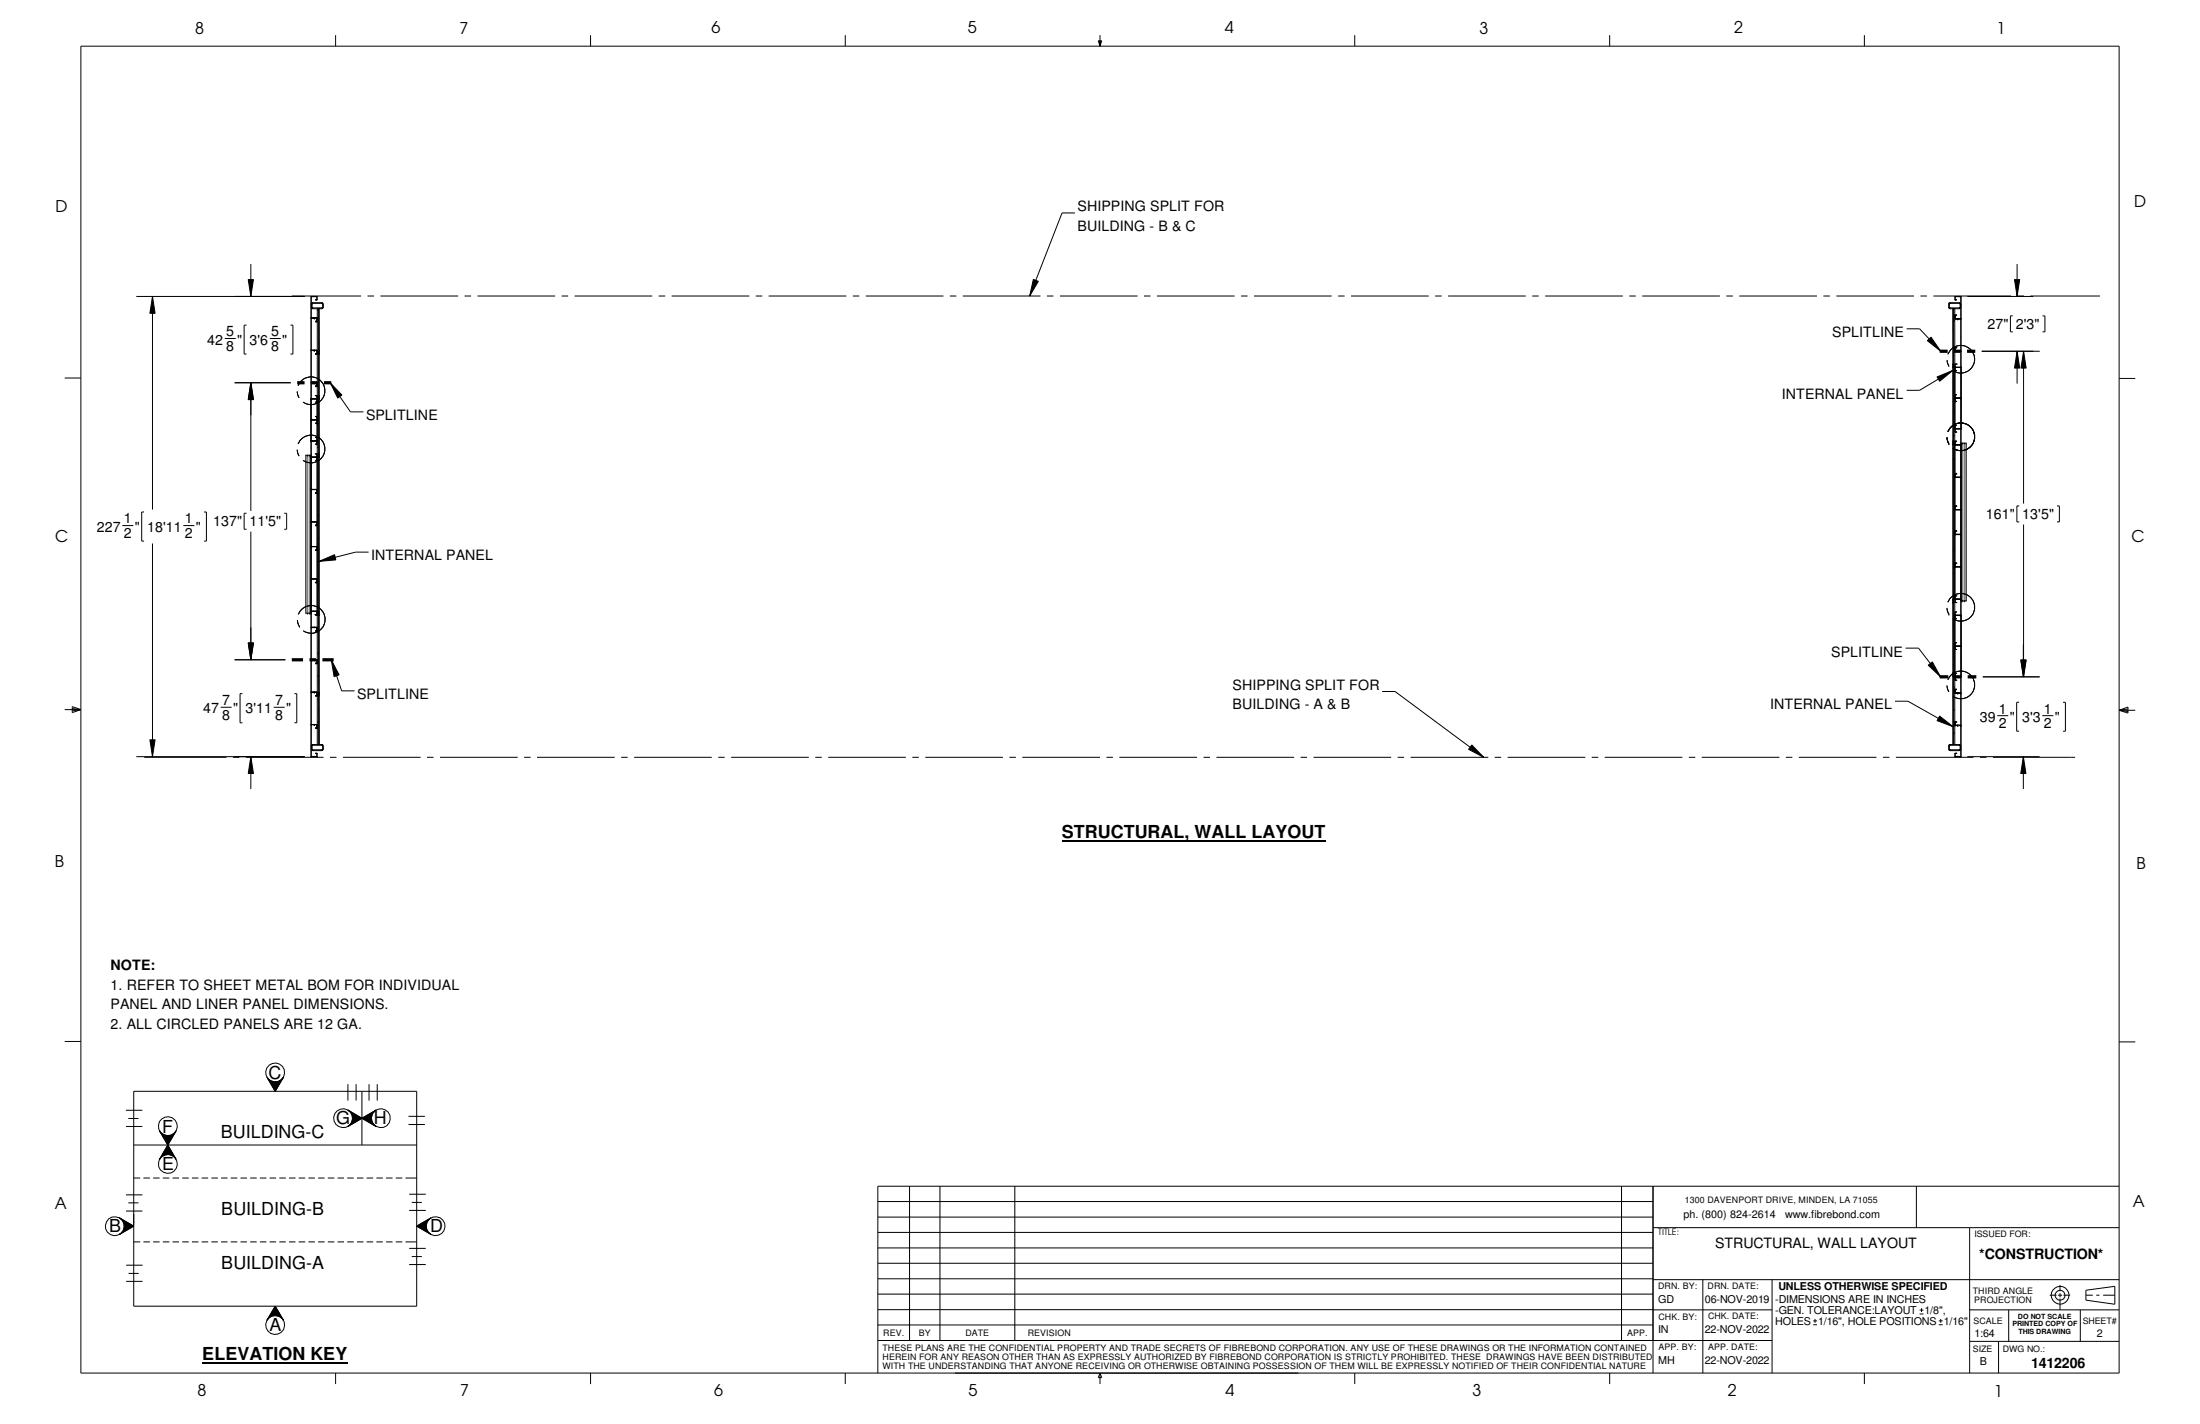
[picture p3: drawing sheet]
<svg xmlns="http://www.w3.org/2000/svg" width="432mm" height="279mm" viewBox="0 0 432 279" stroke-linecap="round" stroke-linejoin="round" font-family="sans-serif">
<g fill="none" stroke="#000" stroke-width=".2">
<path d="M15.9 9.1h400v260.3h-400zM65.9 6.9v2.2M115.9 6.9v2.2M165.9 6.9v2.2M215.6 8h.6l-.3 1.1zM215.7 8l.2 1.1M215.9 6.9v2.2M216 8l-.1 1.1M265.9 6.9v2.2M315.9 6.9v2.2M365.9 6.9v2.2M26.8 58.2h33"/>
<path d="M29.9 58.2l.5 3.3h-1zM29.9 58.2v41.8M48.7 54.9h1l-.5 3.3zM49.2 51.8v6.4M57.3 58.1h13.6M61.1 59.7l.1-.3h2.1l.2 .3-.1 .7-.2 .2h-1.8l-.3-.3M61.9 58.8h.3M62.2 58.8v-.6h-1.1v4.2h1.2h-1.2M62.2 58.8v-.6h-1.2l.1 4.2M63.5 59.8l-.2 .1M72.1 58.1h1.3M74.7 58.1h15.2"/>
<path d="M91.2 58.1h1.3M93.7 58.1h15.3M110.2 58.1h1.3M112.8 58.1h15.2M129.3 58.1h1.3M131.8 58.1h15.3M148.3 58.1h1.3M150.9 58.1h15.2M167.4 58.1h1.3M169.9 58.1h15.3M186.4 58.1h1.3M189 58.1h15.2"/>
<path d="M202.8 54.8l1 .4-1.7 2.9zM205.5 58.1h1.3M208 58.1h15.3M211 41.8h-2.6l-6.3 16.3M224.5 58.1h1.3M227.1 58.1h15.2M243.6 58.1h1.3M246.1 58.1h15.3M262.6 58.1h1.3M265.2 58.1h15.2M281.7 58.1h1.3M284.2 58.1h15.3"/>
<path d="M300.7 58.1h1.3M303.3 58.1h15.2M319.8 58.1h1.3M322.3 58.1h15.3M338.8 58.1h1.3M341.4 58.1h15.2M357.9 58.1h1.3M360.4 58.1h15.3M376.9 58.1h1.3M379.5 58.1h15.2M382.6 59.6l2-.1 .1 .8-.1 .1h-1.9zM383.8 58.8v-.6h1.1v4.3h-1.1v-.6"/>
<path d="M383.8 58.8v-.6h1.1v4.4M383.8 58.8h.2M384.9 59.7l-.2-.3h-2.1l-.1 .1v.9l.1 .1 2 .1 .3-.3M386.1 58.2h13M395.4 54.9h1l-.5 3.3zM395.9 51.8v6.4M396 58.1h1.3M398.5 58.1h13.7M12.7 74.2h3.2M44.1 66.4h2.2M46.1 75.1h11M48.4 63.8h-.5v5.7h.5"/>
<path d="M49.2 75.1l.5 3.3h-1zM49.2 75.1v25.1M53 66.4h2.1M57 63.8h.5v5.7h-.5M58.3 76.8l.4 1.2M58.5 75.6a2.7 2.7 0 0 1 1.8-1.5l.4-.1h.9l1.2 .6 .5 .5 .3 .7 .1 1.3a2.78 2.78 0 0 1-1.2 1.9l-.9 .3-.9 .1-1.2-.5M61 78.3l.1 4M61 78.3l.1 44.8M61 66.7h.1M61 62.2h.1M61.1 68.7v6.4h1.2h-1.2M61.1 68.7v6.4"/>
<path d="M61.1 62.4v6.3h1.2h-1.2M61.1 62.4v6.3M61.1 75.1v3.1h1.1v-.6M61.1 75.6l-.1 .1M61.1 75.1v3.2M61.6 75.1h.1M61.6 62.4h.1M61.6 68.7h.1M61.7 62.4h.1M61.7 75.1h.1M61.7 68.7h.1M61.9 75.7h.1"/>
<path d="M61.9 78.9h.3M61.9 69.4h.3M61.9 63h.3M61.9 75.7h.3M62 63.1h.3zM62 75.8h.3zM62 69.5l.3-.1zM62.2 78.3v.6M62.2 68.7v.7zM62.2 62.4v.6zM62.2 75.1h.1M62.2 75.1v.6"/>
<path d="M62.2 75.7h.1M62.2 77.6h-.3h.3v.7M62.2 77.6h.1M62.3 60.6v17.2h.3v-17.2v85.5M62.3 79.1h.1M62.3 78.3h-1.3v8.2h1.3M62.6 74.1l-.3 .3M62.6 68.7l.1 9.7M62.6 77.6h.1M62.6 65.1v.1M62.6 60.7l-.3 .3M62.6 78.6l-.3 .3"/>
<path d="M62.6 69.5h.1M62.8 60.4l-.1 .2M63.2 60.4h-1.9v-.8l1.9-.1 .1 .8-.1 .2M64.8 75.1l2.3 2.4-.8 .6zM64.8 75.1l4 5.7h2.5M374.2 64.5h2.6l4.1 4.4M378.3 66.8l.7-.6 1.9 2.7zM380.2 74l3.1-1.3-2.6 2.1zM382.1 70.7l.4 1.1M382.3 69.5l.6-.9 .6-.5 .6-.2 1.3-.1 .9 .4a2.81 2.81 0 0 1 1.1 1.4l.1 1.3a2.77 2.77 0 0 1-2.4 2.3l-1-.1-.7-.4M382.3 71.4h.1M383.3 72.7l-6.5 3.9h-2.6"/>
<path d="M383.3 63.2h.1M383.3 67.7h.1M383.3 72.2h.1M383.3 71.4h.1M383.4 60.6v11.3h.3v-11.3M383.7 62.6h.1M383.7 61.8h.1M383.7 68.9v.1M383.7 68.2h.3h-.3M383.7 76.4l-.3 .3M383.7 62.9l-.3 .3M383.7 72.1v60.7"/>
<path d="M383.7 68.8l.1 .1M383.7 72.1l.1 .6zM383.7 68.2v.7M383.7 68.2h.1M383.7 62.6h1.2M383.7 68.9h1.2M383.7 61.8h.3M383.8 61.9v.7M383.8 68.2l-.1 .1M383.8 77.5h.1M383.8 78.1h.1M383.8 77.5l.2-.1h-.3l.1 .7"/>
<path d="M383.8 78.7h.1M383.8 78.1l-.1 .6 .3 .1-.2-.1M383.8 61.9h.2M383.8 77.5v.6M383.8 78.1v.6M383.8 68.2h.3M383.8 78.1h1.1M383.8 72.7h.2M383.9 67.9h.1M384 62.5v.1M384.2 62.5v.1M384.2 68.9h.1"/>
<path d="M384.3 62.6h.1M384.3 62.5v.1M384.3 68.9v.1M384.8 68.9v3.2M384.9 62.6v6.3h-1.1v-.7M384.9 62.6v6.3M384.9 78.1h.1M384.9 78.1v6M384.9 69v3l-1.1 .1v-.6l.3-.1h-.4l.1 .7M384.9 72.1v6M384.9 79.6h.1M384.9 75.1h.1"/>
<path d="M384.9 66.1v.1M384.9 61.6v.1M384.9 72.1v12M389 68.9h11.3M395.1 62h-.5v3.1h.5M395.9 68.9l.5 3.3h-1zM395.9 68.9v6.4M397.2 68.9l.5 3.3h-1zM397.2 68.9v29.9M400.9 62h.5v3.1h-.5M415.9 74.3h3.2M58.3 88.3l.4 1.2"/>
<path d="M58.5 87a2.7 2.7 0 0 1 1.8-1.5l.4-.1h.9l1.2 .6 .5 .5 .3 .7 .1 1.4a2.78 2.78 0 0 1-1.2 1.8l-.9 .4h-.9l-1.2-.5M60.3 89.3h.1M60.7 89.3h.1M61 89.3h.1M61 89.3v31M61 82.3l.1 .1M61 96l.1 .1M61 89.6l.1 .1M61 89.3h-1v31h1M61.1 82.4l-.1 4M61.1 82.4h.1M61.1 82.4h-.1"/>
<path d="M61.1 82.3h.1M61.1 89.7v30.2M61.1 96.1h.1M61.1 96.1h-.1M61.1 96h1.2l-1.2 .1M61.1 89.7h-.1M61.1 89.7h.1M61.1 89.1l-.1 .1M61.1 93.6h-.1M61.1 80.1l-.1 .1M61.1 89.7h1.6M61.1 82.4h1.1"/>
<path d="M61.1 82.3h1.1M61.1 86.5l-.1 .1M61.9 87.1v.1M61.9 85.9h.3M61.9 96.7h.3M61.9 90.3h.3M61.9 87.1h.3M62 96.8l.3-.1zM62.2 83h.1M62.2 85.9v.6M62.2 82.4v.7h-.3l.3-.1M62.2 82.4h.1"/>
<path d="M62.2 82.3h.1M62.2 81.7h-.3h.3v.7M62.2 81.7h.1M62.2 96.1v.6M62.2 96.1h.1M62.2 89.7v.6M62.2 87.1h.1M62.2 86.6h.1M62.2 86.6h-1.1v3l1.1 .1v-.6M62.2 89.1h.1M62.2 89.1l-.3-.1h.3v.7M62.2 86.5v.7"/>
<path d="M62.2 81.7v.6M62.2 82.4v.6M62.2 86.6v.5M62.3 90.5h.1M62.6 87.6l-.3 .3M62.6 88.9l.1 47.7M62.6 83.1l-.3 .3M62.6 92.1h.1M62.6 87.5v.1M382.1 85.8v.3M382.1 86l.1 .1M382.2 86.1l.3 1"/>
<path d="M382.2 86.3l.1 .2M382.4 86.8h.1M382.5 87h.1M382.5 84.4l-.1 .1M382.5 87.1h.1M383.2 83.6l-.7 .7M383.3 87.3h1.6M383.3 86.5h.1M383.3 87.9l.1 .1M383.4 83.4l-.8 .8-.2 .4M383.4 83.4l-.2 .1M383.4 88l.8 .3"/>
<path d="M383.6 88.1l.2 .1M383.7 86.5l.3 .1zM383.7 87.3h1.2v6.3M383.7 92.9h.3zM383.7 99.2l.3 .1zM383.7 80.9l-.4 .3M383.7 85.3l-.3 .3M383.7 89.8l-.3 .3M383.7 84.1h1.2v-12h-1.5v60.7M383.7 83.5l.3-.1-.2 .1v.6zM383.7 99.4l.3-.1-.2 .1v.6zM383.8 93.6h.1"/>
<path d="M383.8 93v.6M383.8 93h.2M383.8 83.2l-.4 .2M383.8 84.1l-.1 .7h.3h-.2v-.6h1.1v3h-1.1v-.5h.2l-.2-.1v.7M383.8 83.2l.5-.2h1.1l.6 .2M383.9 88.3l.5 .1M384 93h.1M384.2 83.1l-.8 .3M384.3 93.6v.1M384.4 83l-.2 .1M384.5 83h.7M384.5 88.4h.7"/>
<path d="M384.8 84.1v51.9M384.9 93.6h-1.2l1.2 .1v6.3M384.9 93.6h.1M384.9 87.3v.1M384.9 93.6v.1M384.9 100v.1M384.9 87.3h.1M384.9 88.6h.1M384.9 93.1h.1M384.9 99.9v.1M384.9 100h-1.2h1.2v4.8M384.9 87.2l-.1 .1"/>
<path d="M384.9 87h1v30.9h-1M384.9 87h.1M384.9 87v30.9M385.2 87h.1M385.3 83l.8 .3 .6 .4M385.3 88.3v.1M385.6 87h.1M385.8 88.3l-.4 .1M385.9 88.2h.1M386.4 83.5l.4 .3M386.6 87.8l-.2 .2a2.81 2.81 0 0 1-2.2 .3M386.8 83.8l.2 .3"/>
<path d="M386.8 83.7l.5 .9M387 87.4l-.6 .5M387.1 84.2l.1 .1M387.2 87.1l-.2 .3M387.2 84.4h.1M387.3 87h-.1M387.3 84.7l.2 .4M387.3 84.6v.1M387.3 86.8l-.6 .9M387.3 86.8v.1M387.5 86.3l-.2 .5M387.5 85v.2"/>
<path d="M387.5 85.1v1.2M387.5 85.2l.1 .1M387.6 86.1l-.2 .5M396.3 99.3h-.4v3.1h.4M403.7 99.3h.5v3.1h-.5M24 103.1h2.2M28.3 100.5h-.5v5.7h.5M29.9 106.6v41.9M36 103.1h2.1M40 100.5h.5v5.7h-.5M48.4 100.7h-.5v3.1h.5M49.2 104.3v25.2"/>
<path d="M55.8 100.7h.5v3.1h-.5M61 119.9h.1M61 113.5l.1 .1M61 107.2h.1M61 102.3l.1 .1M61.1 113.6l-.1 .1M61.1 113.6v.1M61.1 107.3h1.1v.6M61.1 113.5v.1M61.1 107.2l-.1 .1M61.1 107.2h.1M61.1 102.4h-.1"/>
<path d="M61.1 102.4h.1M61.1 102.3l1.2 .1h-1.2M61.1 119.9h.1M61.1 102.6h-.1M61.1 107.1h-.1M61.1 116l-.1 .1M61.1 119.9h1.5M61.1 113.6h1.1M61.1 107.2h1.1M61.1 119.9l-.1 .1M61.3 102.4h.1M61.7 119.9l-.1 .1"/>
<path d="M61.7 118.9h.1M61.9 114.3h.3M61.9 107.9h.3M61.9 103h.3M62 103.1h.3zM62 114.3h.2M62 108h.2M62.2 113.6v.7M62.2 113.7v.6M62.2 113.6v.1M62.2 107.2v.7M62.2 102.4v.6z"/>
<path d="M62.2 119.9v.7h-.4h.4M62.3 120h.1M62.2 113.6h.1M62.2 114.3h.1M62.2 107.2h.1M62.2 108h.1M62.6 101.1l-.3 .3M62.6 105.6l-.3 .3M62.6 114.6l-.3 .3M62.6 110.1l-.3 .3M62.6 110.2l3.1-1.4 .2 1.1zM62.6 101h.1"/>
<path d="M62.6 114.5h.1M62.6 105.5h.1M62.6 119h.1M72.3 108.3h-2.5l-7.2 1.9M382.1 119.3l.4 1.2M382.6 117.7l-.3 .4M382.6 117.6v.1M383.3 117.1l.4-.4a2.67 2.67 0 0 1 2.9 .4l.7 .9 .3 .8v.7l-.3 .9M383.3 118.4h.1M383.3 117.6h1.6M383.6 116.8l-.5 .3-.5 .5M383.7 104.1h.3z"/>
<path d="M383.7 110.4l.3 .1zM383.7 107.8l-.4 .3M383.7 103.3l-.3 .3M383.7 112.3l-.3 .3M383.8 104.8v-.6h.2h-.3l.1 .7M383.8 104.8h.1M383.8 110.6v.6M383.8 111.2h.1M383.8 110.5v.7M383.8 117.5v-.6h.2h-.3l.1 .7M383.8 117.5h.1M383.8 104.8h1.1"/>
<path d="M383.8 110.5h.2M383.8 117.5h1.1M383.8 117.6l-.1 .6h.3h-.2v-.6h1.1v3.1h-1.1v-.6h.2h-.2v.6M384 110.5v.1M384.8 117.6h.1M384.9 104.8h.1M384.9 111.2h.1M384.9 104.9h.1M384.9 111.2h-1.2l1.2 .1M384.9 111.3h.1M384.9 111.2v.1M384.9 117.5h.1"/>
<path d="M384.9 117.6h.1M384.9 102.1h.1M384.9 104.9v6.3M384.9 111.3v6.2M384.9 104.8v.1M384.9 104.9h-1.2h1.2M384.9 117.5v.1M384.9 115.5v.1M384.9 106.6h.1M384.9 117.9h.1M385.2 117.9h.1M385.6 117.9h.1"/>
<path d="M387.5 119.8h.1M397.2 102.9v29.9M12.7 139.2h3.2M14.2 138.6l1.7 .6-1.7 .6zM14.2 139l1.7 .2M15.9 139.2l-1.7 .3M43.3 138.8h2.2M46.1 129.5h9.9M47.6 136.1h-.5v5.7h.5M48.7 126.2h1l-.5 3.3zM53.7 138.8h2.2M57.8 136.1h.5v5.7h-.5"/>
<path d="M58.4 121.7l.1 .6 .3 .6M58.8 122.9h.1M60.3 120.3h.1M60.7 120.3h.1M61 120.3h.1M61 129.5l.1 6.3M61 129.5h.1M61 134h.1M61.1 135.8v.1M61.1 135.8v6.4M61.1 135.9v6.3M61.1 129.5h1.1v.6"/>
<path d="M61.1 129.5h-.1M61.1 129.5v6.3M61.1 129.5h.1M61.1 129.5h1.1M61.1 120.5l-.1 .1M61.1 135.8h1.1M61.6 123.1h.1M61.7 135.8h.1M61.7 129.5h.1M61.7 123.1h.1M61.9 136.5h.3M61.9 130.1h.3"/>
<path d="M61.9 123.8h.3M62 120.7h.2M62 136.6h.2M62 123.8v.1M62 123.8h.2M62 130.2h.2M62.2 120.6v-.6h-1.1v3.1h1.2M62.2 120.6h.1M62.2 135.8v.7M62.2 135.8v.1M62.2 136.4v.1M62.2 129.5v.6"/>
<path d="M62.2 123.8v-.7h-1.1v6.4M62.2 123.1v.1M62.2 135.9v.5M62.2 120.7h.1M62.2 123.8h.1M62.2 123.8v-.7h-1.2l.1 6.4M62.2 135.8h.1M62.2 136.6h.1M62.2 130.2h.1M62.2 129.5h.1M62.2 123.7v.1M62.3 123.8l-.1 .1"/>
<path d="M62.3 123.5h.3v-45.5h-.3v68.1M62.3 123.7h.3v22.4M62.3 136.2h.3M62.6 128l-.3 .3M62.6 137l-.3 .3M62.6 132.5l-.3 .3M62.6 135.8h.1M62.6 120.7h.1M63.6 120.4a2.87 2.87 0 0 0-2.1-1.6l-.8 .1a2.67 2.67 0 0 0-1.9 1.2l-.3 .4M63.6 120.5l.2 .7-.2 1.3a2.84 2.84 0 0 1-2.2 1.7h-1l-.8-.4M63.6 120.4v.1M65 129.5l1.5 2.9-.9 .4z"/>
<path d="M65 129.5l2.1 6.1h2.5M271.3 135.7h2.5l17.4 12.9M371.9 137.6h2.6l8.8 5M374 127.2h2.6l4.3 5.6M378.5 130.5l.8-.6 1.6 2.9zM382.1 134.5l.4 1.2M382.3 133.3l.4-.6 .7-.6 .9-.4h.8a2.86 2.86 0 0 1 2.5 2.3v.7l-.3 .8-.7 .9a2.75 2.75 0 0 1-1.8 .7l-.9-.2-.6-.3M382.5 120.5h.1M383.3 130.6h.1M383.3 121.6h.1M383.3 132h.1M383.6 132h.1"/>
<path d="M383.7 130.2l-.3 .3M383.7 134.7l-.4 .3M383.7 139.2l-.3 .3M383.7 120.7h1.2v12.1h-1.6M383.7 135.2h.3M383.8 121.4h.1M383.8 120.7l-.1 .7h.3h-.2M383.8 126.1v.7M383.8 120.8h.1M383.8 132.2h.1M383.8 132.8h.1M383.8 126.8v.6"/>
<path d="M383.8 132.1v.7M383.8 121.2h-.1M383.8 120.8v.6M383.8 132.2v.6M383.8 126.8h1.1M383.8 126.1h.2M383.8 127.4h.2M383.8 132.1h.2M383.8 132.8v.7h.2l-.2-.1v-.6h1.1v3.1h-1.1v-.6h.2h-.3l.1 .7M384 135.2v.1M384 132.1v.1M384.2 120.7l-.1 .1"/>
<path d="M384.3 135.9h.1M384.3 136h.1M384.3 135.9v.1M384.8 132.8h.1M384.9 136h.1M384.9 136l-1.2-.1 1.2 .1v6.3M384.9 120.8v5.9h-1.1v-.6M384.9 120.8h.1M384.9 120.7v.1M384.9 126.8v6M384.9 126.8h.1M384.9 132.8h.1"/>
<path d="M384.9 136v6.3M384.9 126.7v.1M384.9 120.7h-.1M384.9 133.5h.1M384.9 120v.1M384.9 129h.1M387.2 120.5a2.74 2.74 0 0 1-2.1 1.4l-1.1-.1-.7-.4M387.3 120.4l-.1 .1M389.2 132.8h11.1M396.3 137.8h-.5v5.7h.5M396.6 129.5h1l-.5 3.3zM396.7 129.5h1l-.5 3.3z"/>
<path d="M397.1 126.4v6.4M404.9 137.8h.5v5.7h-.5M415.9 139.4l1.8 .2M415.9 139.4l1.8-.7v1.2zM415.9 139.4h3.2M417.7 139.1l-1.8 .3M26.8 148.5h33M28.3 148.6h16.1M29.4 145.2h1l-.5 3.3zM45.7 148.6h1.3M48.3 148.6h15.2M49.2 148.5l.5 3.3h-1z"/>
<path d="M49.2 148.5v6.3M61.1 146.4l.1-.3h2.1l.2 .3v.6l-.3 .3h-1.8l-.3-.3M61.1 148.4h.1M61.1 142.2l-.1 6.3h1.2v-.7h-.3h.3v.6M61.1 142.2h1.1M61.1 143h-.1M61.1 147.5h-.1M61.1 148.4h1.1M61.4 147.1l-.1 .2M61.7 142.2h.1M61.9 142.2h.1M61.9 142.8h.3"/>
<path d="M62 142.9h.2M62.2 142.2v.6M62.2 142.8v-.6h-1.1v6.2M62.2 148.4h.1M62.2 142.2h.1M62.2 142.9h.1M62.5 146.1l-.2 .1M62.6 141.5l-.3 .3M62.6 141.4v.1M62.7 145.9l-.1 .1M63.2 147.1h-1.9v-.8l1.9-.1 .1 .8-.1 .2M64.8 148.6h1.2"/>
<path d="M67.3 148.6h15.2M83.8 148.6h1.3M86.4 148.6h15.2M102.9 148.6h1.2M105.4 148.6h15.2M121.9 148.6h1.3M124.5 148.6h15.2M141 148.6h1.2M143.5 148.6h15.2M160 148.6h1.3M162.6 148.6h15.2M179.1 148.6h1.2"/>
<path d="M181.6 148.6h15.2M198.1 148.6h1.3M200.7 148.6h15.2M217.2 148.6h1.2M219.7 148.6h15.2M236.2 148.6h1.3M238.8 148.6h15.2M255.3 148.6h1.2M257.8 148.6h15.2M274.3 148.6h1.3M276.9 148.6h15.2M288.9 146.2l2.3 2.4-3-1.6z"/>
<path d="M293.4 148.6h1.2M295.9 148.6h15.2M312.4 148.6h1.3M315 148.6h15.2M331.5 148.6h1.2M334 148.6h15.2M350.5 148.6h1.3M353.1 148.6h15.2M369.6 148.6h1.2M372.1 148.6h15.2M380.7 140.5l2.6 2.1-3.1-1.2zM382.6 146.3l2-.1 .1 .8-.1 .1h-1.9z"/>
<path d="M383.3 146.1v-85.5l.1 85.5v-13.1h.3v13.1M383.7 142.3h.1M383.7 141.6h.3zM383.7 143.7l-.4 .3M383.7 142.3h1.2M383.8 148.4h.1M383.8 141.7h.1M383.8 141.7l.2-.1h-.3l.1 .7M383.8 142.3h.1M383.8 148.1l-.1 .1M383.8 141.7v.6M383.8 148.4h1.1"/>
<path d="M383.8 142.3h1.1M384.2 142.3h.1M384.3 142.3h.1M384.3 142.3v.1M384.9 146.4l-.2-.3h-2.1l-.1 .1v.9l.1 .1 2 .1M384.9 147l-.3 .3M384.9 142.3v6.2h-1.2v-.7h.3h-.2v.6M384.9 148.4h.1M384.9 142.4h.1M384.9 142.3h.1M384.9 142.4v6M384.9 142.5h.1"/>
<path d="M384.9 146.9l-.3 .4M386.1 148.5h14.2M388.6 148.6h1.3M391.2 148.6h16.1M392 140.4h2.2M397.1 148.5l.5 3.3h-1zM397.1 148.5v6.3M400.9 140.4h2.1M12.7 204.3h3.2M24.7 217.8h3.2M25.2 219.5h2M26.2 214.1h55.6v42.2h-55.6z"/>
<path d="M52.4 211.4l.3 .4 1 .5 1-.1 .6-.4 .3-.4-1.6 2.7zM52.4 211.4l1.6 2.7 1.6-2.7M68.3 217.8l2.7 1.6-2.7 1.6 .5-.4a1.98 1.98 0 0 0 .4-1.6l-.3-.7zM68.3 212.7v3.2M68.3 217.8l2.7 1.6M69.9 212.7v3.2M71 219.4l2.8-1.6-.6 .5-.3 .9 .2 1 .7 .8zM71 219.4l-2.7 1.6M71 219.4l2.8 1.6M71 214.1v10.6M72.4 212.7v3.2M73.8 217.8l-2.8 1.6"/>
<path d="M74 212.7v3.2M80.2 219h3.2M415.9 204.4h3.2M23.5 239l2.7 1.6-2.7 1.6 .5-.5 .4-.9-.2-1.1zM23.5 239l2.7 1.6-2.7 1.6M24.7 221h3.2M24.7 237.6h3.2M24.7 234.4h3.2M25.2 236h2M26.2 231.1h1.3M26.2 224.7h55.6M28.2 231.1h1.2"/>
<path d="M30.1 231.1h1.2M31.3 221.9l.4 .5a1.88 1.88 0 0 0 2.8-.5l-1.6 2.8zM31.3 221.9l1.6 2.8M32 231.1h1.2M32.9 224.7l1.6 2.8-.5-.6-.9-.4-1.1 .2-.7 .8zM32.9 224.7l1.6 2.8M32.9 224.7l-1.6 2.8M33.9 231.1h1.2M34.5 221.9l-1.6 2.8M35.8 231.1h1.2M37.7 231.1h1.2M39.6 231.1h1.3"/>
<path d="M41.5 231.1h1.3M43.4 231.1h1.3M45.3 231.1h1.3M47.2 231.1h1.3M49.1 231.1h1.3M51 231.1h1.3M52.9 231.1h1.3M54.8 231.1h1.3M56.7 231.1h1.3M58.6 231.1h1.3M60.5 231.1h1.3M62.4 231.1h1.3"/>
<path d="M64.3 231.1h1.3M66.3 231.1h1.2M68.2 231.1h1.2M70.1 231.1h1.2M72 231.1h1.2M73.9 231.1h1.2M75.8 231.1h1.2M77.7 231.1h1.3M79.6 231.1h2.2M80.2 220.6h3.2M80.3 234.3h3.3M80.3 237.5h3.3"/>
<path d="M80.8 235.9h2M84.6 239l-2.8 1.6 2.8 1.6M172.3 235.8h152.1M172.3 238.8h152.1M178.5 232.7v30.3M184.5 232.7v30.3M199.2 232.7v30.3M318.3 232.7v30.3M324.4 232.7v36.7M376.1 232.7v8.2M415.9 232.7h-243.6v36.7M24.8 248.2h3.2"/>
<path d="M24.8 251.4h3.2M25.2 249.9h2M26.2 243.7h1.3M28.2 243.7h1.2M30.1 243.7h1.2M32 243.7h1.2M33.9 243.7h1.2M35.8 243.7h1.2M37.7 243.7h1.2M39.6 243.7h1.3M41.5 243.7h1.3M43.4 243.7h1.3"/>
<path d="M45.3 243.7h1.3M47.2 243.7h1.3M49.1 243.7h1.3M51 243.7h1.3M52.4 259l1.6-2.7 1.6 2.7M52.9 243.7h1.3M54 256.3l1.6 2.7-.7-.6a2.03 2.03 0 0 0-1.6-.2l-.6 .4-.3 .4zM54.8 243.7h1.3M56.7 243.7h1.3M58.6 243.7h1.3M60.5 243.7h1.3M62.4 243.7h1.3"/>
<path d="M64.3 243.7h1.3M66.3 243.7h1.2M68.2 243.7h1.2M70.1 243.7h1.2M72 243.7h1.2M73.9 243.7h1.2M75.8 243.7h1.2M77.7 243.7h1.3M79.6 243.7h2.2M80.3 248.1h3.3M80.3 244.9h3.3M80.8 246.5h2"/>
<path d="M81.8 240.6l2.8-1.6-.6 .4-.3 .9 .1 1 .2 .4 .6 .5zM172.3 241.8h152.1M172.3 244.9h152.1M172.3 247.9h152.1M172.3 250.9h152.1M172.3 253.9h152.1M172.3 257h152.1M172.3 260h152.1M324.4 251.1h91.5M324.4 257h23.4M324.4 240.9h91.5M334.2 251.1v18.3"/>
<path d="M347.8 251.1v18.3M355.9 259.9h.7M355.9 259.2h.7M356.2 258.8v.7M376.8 257.8h.7M376.8 257h.7M377.1 256.7v.7M380.5 259.9h.8M380.5 259.2h.8M380.9 258.8v.7M386.6 240.9v28.5M386.6 257h29.3"/>
<path d="M394.3 257v6.2M402.3 254.1h1.3M403.9 254.1h.8M404.3 252.1v1.3M404.3 253.7v.9M404.3 254.8v2.2M405 254.1h1.3M408.3 257v6.2M409.4 254.1h1.4M409.4 253.2l5.7-.8v3.5l-5.7-.8zM411.4 254.1h.7M412.8 254.1h2.3"/>
<path d="M65.9 269.4v2.2M115.9 269.4v2.2M165.9 269.4v2.2M172.3 263h175.5M215.9 269.4v2.2M215.9 269.4l.3 .9h-.6zM265.9 269.4v2.2M315.9 269.4v2.2M365.9 269.4v2.2M386.6 263.2h29.3M392.3 263.2v6.2"/>
<circle cx="54" cy="210.4" r="1.87"/>
<circle cx="67.4" cy="219.4" r="1.85"/>
<circle cx="74.8" cy="219.4" r="1.86"/>
<circle cx="32.9" cy="221" r="1.87"/>
<circle cx="32.9" cy="228.4" r="1.86"/>
<circle cx="22.5" cy="240.6" r="1.86"/>
<circle cx="54" cy="260" r="1.87"/>
<circle cx="85.5" cy="240.6" r="1.86"/>
<circle cx="404.3" cy="254.2" r=".96"/>
<circle cx="404.4" cy="254.1" r="1.74"/>
</g>
<g fill="none" stroke="#808080" stroke-width=".2">
<path d="M62.2 78.3h.1M62.2 78.9v2.8M383.7 72.1h.1M383.7 72.7v4.8M383.7 78.1h.1M383.7 78.7v4.8M60.3 89.3v31M60.7 89.3v31M61 89.3v31M61.1 89.7v30.2M62.2 82.3v.1M62.2 83v2.9"/>
<path d="M62.2 86.4v.1M62.2 89.7v30.2M383.7 84.1h.1M383.7 87.3v30.3M384.8 87.3v17.5M384.9 87v30.9M385.2 87v30.9M385.6 87v30.9M384.8 104.9v6.3M384.8 111.3v6.2M383.7 120.7v.1M383.7 121.4v4.8"/>
<path d="M383.7 126.7v.1M383.7 127.4v4.8M383.7 132.8h.1"/>
</g>
<g fill="#000">
<path d="M29.9 58.2l.5 3.3h-1zM48.7 54.9h1l-.5 3.3zM202.8 54.8l1 .4-1.7 2.9zM395.4 54.9h1l-.5 3.3zM49.2 75.1l.5 3.3h-1zM64.8 75.1l2.3 2.4-.8 .6zM378.3 66.8l.7-.6 1.9 2.7zM380.2 74l3.1-1.3-2.6 2.1zM395.9 68.9l.5 3.3h-1zM397.2 68.9l.5 3.3h-1zM62.6 110.2l3.1-1.4 .2 1.1zM48.7 126.2h1l-.5 3.3z"/>
<path d="M65 129.5l1.5 2.9-.9 .4zM378.5 130.5l.8-.6 1.6 2.9zM396.6 129.5h1l-.5 3.3zM396.7 129.5h1l-.5 3.3zM29.4 145.2h1l-.5 3.3zM49.2 148.5l.5 3.3h-1zM288.9 146.2l2.3 2.4-3-1.6zM380.7 140.5l2.6 2.1-3.1-1.2zM397.1 148.5l.5 3.3h-1z"/>
<path d="M52.4 211.4l.3 .4 1 .5 1-.1 .6-.4 .3-.4-1.6 2.7z" fill-rule="evenodd"/>
<path d="M68.3 217.8l2.7 1.6-2.7 1.6 .5-.4a1.98 1.98 0 0 0 .4-1.6l-.3-.7z" fill-rule="evenodd"/>
<path d="M23.5 239l2.7 1.6-2.7 1.6 .5-.5 .4-.9-.2-1.1z" fill-rule="evenodd"/>
<path d="M32.9 224.7l1.6 2.8-.5-.6-.9-.4-1.1 .2-.7 .8z" fill-rule="evenodd"/>
<path d="M31.3 221.9l.4 .5a1.88 1.88 0 0 0 2.8-.5l-1.6 2.8z" fill-rule="evenodd"/>
<path d="M71 219.4l2.8-1.6-.6 .5-.3 .9 .2 1 .7 .8z" fill-rule="evenodd"/>
<path d="M54 256.3l1.6 2.7-.7-.6a2.03 2.03 0 0 0-1.6-.2l-.6 .4-.3 .4z" fill-rule="evenodd"/>
<path d="M81.8 240.6l2.8-1.6-.6 .4-.3 .9 .1 1 .2 .4 .6 .5z" fill-rule="evenodd"/>
</g>
<path d="M208.4 165h51.7M39.7 267.4h28.5" fill="none" stroke="#000" stroke-width=".38"/>
<path d="M58.3 75.1h1.5M61 75.1h1.3M63.6 75.1h1.4M380.7 68.9h1.6M383.5 68.9h1.3M386.1 68.9h1.6M57.3 129.5h2.2M60.7 129.5h1.3M63.3 129.5h2.2M380.7 132.8h1.7M383.7 132.8h1.2M386.2 132.8h1.7" fill="none" stroke="#000" stroke-width=".63" stroke-linecap="butt"/>
<g font-size="3.5">
<text x="208.4" y="164.5">STRUCTURAL, WALL LAYOUT</text>
<text x="52.7" y="211.6">C</text>
<text x="66" y="220.6">G</text>
<text x="73.4" y="220.6">H</text>
<text x="31.8" y="222.4">F</text>
<text x="43.3" y="223.4">BUILDING-C</text>
<text x="31.8" y="229.7">E</text>
<text x="43.4" y="238.3">BUILDING-B</text>
<text x="21.4" y="241.8">B</text>
<text x="84.4" y="241.8">D</text>
<text x="43.4" y="249">BUILDING-A</text>
<text x="52.9" y="261.1">A</text>
<text x="39.7" y="266.8">ELEVATION KEY</text>
</g>
<g font-size="3.2">
<text x="38.3" y="6.6">8</text>
<text x="90.2" y="6.7">7</text>
<text x="139.7" y="6.5">6</text>
<text x="190" y="6.5">5</text>
<text x="240.4" y="6.6">4</text>
<text x="290.4" y="6.7">3</text>
<text x="340.4" y="6.5">2</text>
<text x="391.8" y="6.7">1</text>
<text x="10.9" y="41.5">D</text>
<text x="418.8" y="40.7">D</text>
<text x="10.8" y="106.3">C</text>
<text x="418.3" y="106.4">C</text>
<text x="10.8" y="170.2">B</text>
<text x="419.4" y="170.6">B</text>
<text x="10.8" y="237.2">A</text>
<text x="418.6" y="236.7">A</text>
<text x="38.8" y="273.8">8</text>
<text x="90.3" y="273.8">7</text>
<text x="140.2" y="273.8">6</text>
<text x="190.1" y="273.9">5</text>
<text x="240.5" y="273.8">4</text>
<text x="289" y="273.9">3</text>
<text x="339.1" y="273.9">2</text>
<text x="391.3" y="274.1">1</text>
</g>
<g font-size="2.8">
<text x="211.5" y="41.5">SHIPPING SPLIT FOR</text>
<text x="211.5" y="45.3">BUILDING - B &amp; C</text>
<text x="44.4" y="66">5</text>
<text x="53.3" y="66">5</text>
<text x="390.1" y="64.5">27&quot;</text>
<text x="395.6" y="64.5">2'3&quot;</text>
<text x="40.6" y="67.6">42</text>
<text x="44.4" y="68.9">8</text>
<text x="46.6" y="67.6">&quot;</text>
<text x="49" y="67.6">3'6</text>
<text x="53.3" y="68.9">8</text>
<text x="55.4" y="67.6">&quot;</text>
<text x="359.6" y="66.1">SPLITLINE</text>
<text x="71.8" y="82.4">SPLITLINE</text>
<text x="349.7" y="78.2">INTERNAL PANEL</text>
<text x="389.8" y="101.8">161&quot;</text>
<text x="396.9" y="101.8">13'5&quot;</text>
<text x="19" y="104.3">227</text>
<text x="24.3" y="105.6">2</text>
<text x="24.3" y="102.7">1</text>
<text x="26.5" y="104.3">&quot;</text>
<text x="28.9" y="104.3">18'11</text>
<text x="36.3" y="105.6">2</text>
<text x="36.3" y="102.7">1</text>
<text x="38.4" y="104.3">&quot;</text>
<text x="41.9" y="103.3">137&quot;</text>
<text x="49" y="103.3">11'5&quot;</text>
<text x="72.9" y="109.9">INTERNAL PANEL</text>
<text x="359.4" y="128.8">SPLITLINE</text>
<text x="70.1" y="137.2">SPLITLINE</text>
<text x="241.9" y="135.4">SHIPPING SPLIT FOR</text>
<text x="39.9" y="140">47</text>
<text x="43.6" y="138.3">7</text>
<text x="43.6" y="141.2">8</text>
<text x="45.8" y="140">&quot;</text>
<text x="48.2" y="140">3'11</text>
<text x="54" y="138.3">7</text>
<text x="54" y="141.2">8</text>
<text x="56.2" y="140">&quot;</text>
<text x="241.9" y="139.2">BUILDING - A &amp; B</text>
<text x="347.4" y="139.2">INTERNAL PANEL</text>
<text x="388.6" y="141.6">39</text>
<text x="392.3" y="140">1</text>
<text x="392.3" y="142.9">2</text>
<text x="394.5" y="141.6">&quot;</text>
<text x="396.9" y="141.6">3'3</text>
<text x="401.2" y="140">1</text>
<text x="401.2" y="142.9">2</text>
<text x="403.3" y="141.6">&quot;</text>
<text x="21.7" y="190.3">NOTE:</text>
<text x="21.7" y="194.2">1. REFER TO SHEET METAL BOM FOR INDIVIDUAL</text>
<text x="21.7" y="198">PANEL AND LINER PANEL DIMENSIONS.</text>
<text x="21.7" y="201.8">2. ALL CIRCLED PANELS ARE 12 GA.</text>
<text x="336.6" y="244.9">STRUCTURAL, WALL LAYOUT</text>
<text x="388.5" y="247.1">*CONSTRUCTION*</text>
<text x="398.7" y="268.4">1412206</text>
</g>
<g font-size="2.1">
<text x="330.4" y="239">ph. (800) 824-2614</text>
<text x="350.4" y="239">www.fibrebond.com</text>
<text x="325.5" y="255.7">GD</text>
<text x="334.6" y="255.7">06-NOV-2019</text>
<text x="348.4" y="255.7">-DIMENSIONS ARE IN INCHES</text>
<text x="348.4" y="257.8">-GEN. TOLERANCE:LAYOUT</text>
<text x="349" y="253.2">UNLESS OTHERWISE SPECIFIED</text>
<text x="377.7" y="257.8">1/8&quot;,</text>
<text x="325.5" y="261.6">IN</text>
<text x="334.6" y="261.6">22-NOV-2022</text>
<text x="348.4" y="259.9">HOLES 1/16&quot;, HOLE POSITIONS 1/16&quot;</text>
<text x="387.6" y="262.4">1:64</text>
<text x="411.6" y="262.4">2</text>
<text x="325.5" y="267.6">MH</text>
<text x="334.6" y="267.6">22-NOV-2022</text>
<text x="388.6" y="267.9">B</text>
</g>
<g font-size="1.7">
<text x="330.7" y="236.1">1300 DAVENPORT DRIVE, MINDEN, LA 71055</text>
<text x="325.5" y="242.4">TITLE:</text>
<text x="387.5" y="242.7">ISSUED FOR:</text>
<text x="325.5" y="252.9">DRN. BY:</text>
<text x="335.2" y="252.9">DRN. DATE:</text>
<text x="387.2" y="254">THIRD ANGLE</text>
<text x="387.5" y="255.7">PROJECTION</text>
<text x="173.4" y="262.2">REV.</text>
<text x="180.3" y="262.2">BY</text>
<text x="189.5" y="262.2">DATE</text>
<text x="201.7" y="262.2">REVISION</text>
<text x="319.4" y="262.2">APP.</text>
<text x="325.5" y="258.9">CHK. BY:</text>
<text x="335.2" y="258.9">CHK. DATE:</text>
<text x="387.4" y="259.7">SCALE</text>
<text x="408.8" y="259.8">SHEET#</text>
<text x="173.2" y="268.6">WITH THE UNDERSTANDING THAT ANYONE RECEIVING OR OTHERWISE OBTAINING POSSESSION OF THEM WILL BE EXPRESSLY NOTIFIED OF THEIR CONFIDENTIAL NATURE</text>
<text x="173.2" y="265">THESE PLANS ARE THE CONFIDENTIAL PROPERTY AND TRADE SECRETS OF FIBREBOND CORPORATION. ANY USE OF THESE DRAWINGS OR THE INFORMATION CONTAINED</text>
<text x="173.2" y="266.8">HEREIN FOR ANY REASON OTHER THAN AS EXPRESSLY AUTHORIZED BY FIBREBOND CORPORATION IS STRICTLY PROHIBITED. THESE DRAWINGS HAVE BEEN DISTRIBUTED</text>
<text x="325.5" y="264.9">APP. BY:</text>
<text x="335.2" y="264.8">APP. DATE:</text>
<text x="387.2" y="265.3">SIZE</text>
<text x="393.1" y="265.3">DWG NO.:</text>
</g>
<g font-size="1.4">
<text x="395" y="260.2">PRINTED COPY OF</text>
<text x="396.1" y="258.8">DO NOT SCALE</text>
<text x="396.2" y="261.7">THIS DRAWING</text>
</g>
</svg>
